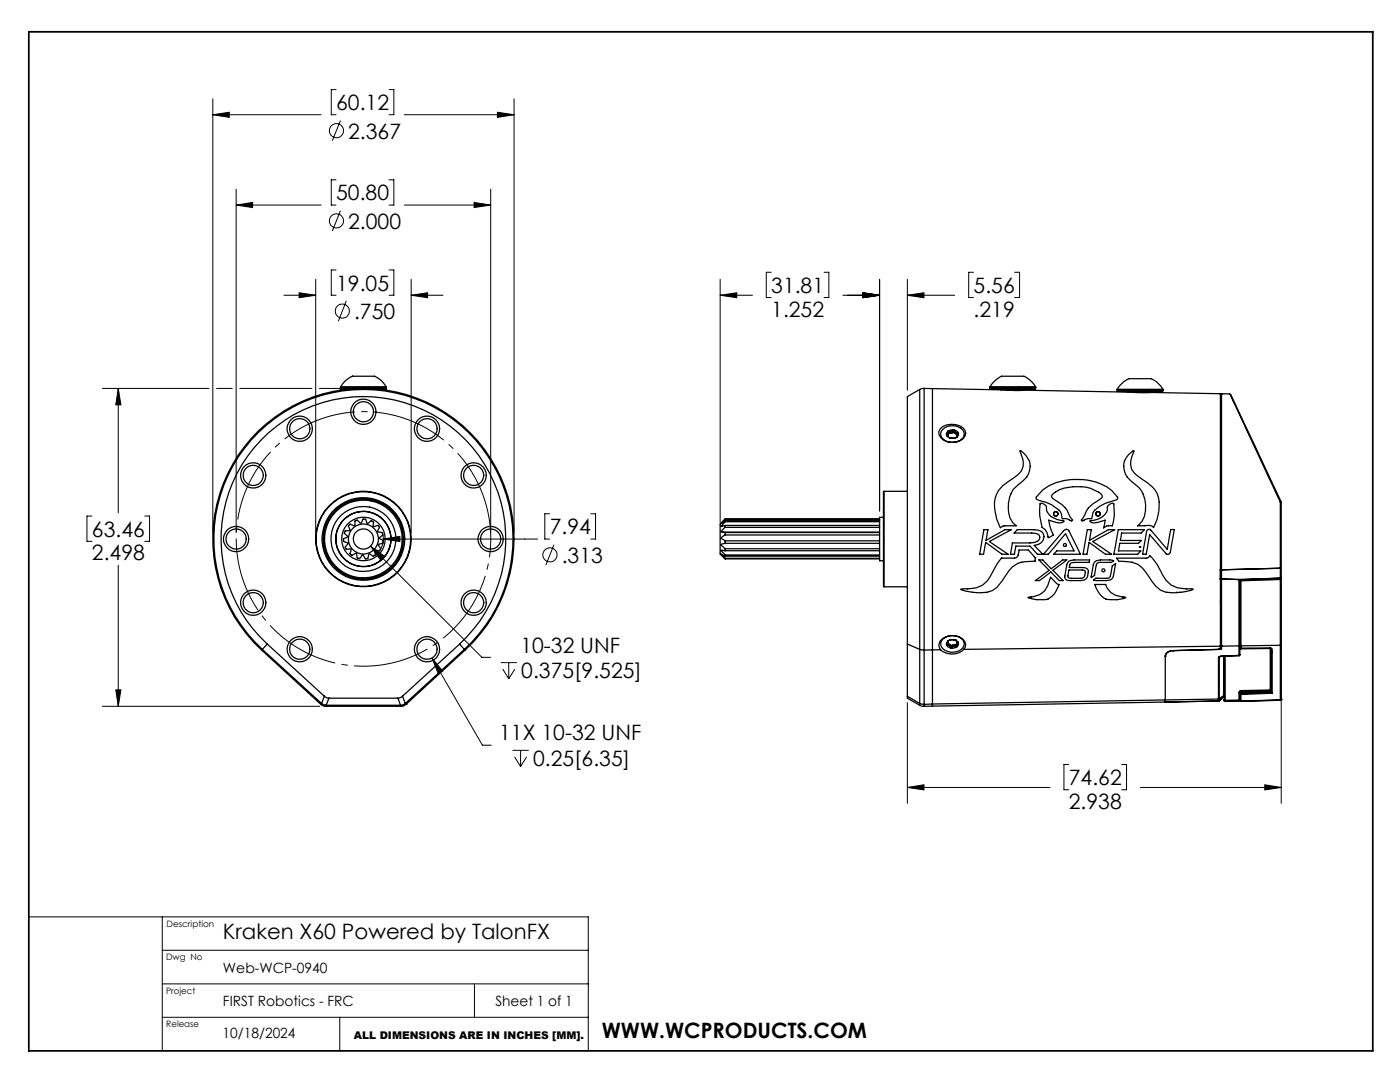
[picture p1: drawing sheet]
<svg xmlns="http://www.w3.org/2000/svg" width="279mm" height="216mm" viewBox="0 0 279 216" stroke-linecap="round" stroke-linejoin="round" font-family="sans-serif">
<g fill="none" stroke="#000" stroke-width=".25">
<path d="M67.9 77.3h9.2M67.9 77.8h.5M67.9 77.3l.1 .2M67.9 77.8v.1M68 77.2l-.1 .1M68 77.2a4.2 4.2 0 0 1 2.6-2.1h3.1a3.2 3.2 0 0 1 3.2 1.8l.2 .3M68 77.5l1.6 .1M68 77.7l-.1 .1M68 77.2h9.1M68 77.5h2.9M68 77.7h1.1M68 77.6v.1"/>
<path d="M74.1 77.5h2.9M76 77.7h1.1M76.7 77.8h.4M77 77.5v.1h-1.5M77 77.6l.1 .1M77.1 77.2v.1M77.1 77.7v.1M77.1 77.3l-.1 .2M77.1 77.8v.1M183.6 77.7l-2.5 1.4v49.4M183.6 77.7v51.9M184.4 77.5l-.8 .2"/>
<path d="M184.4 77.5v52.2M184.4 77.5h1.7M186.1 77.5l39.1 .7M186.1 77.5v63M197.6 77.2v.1M197.6 77.2a4.2 4.2 0 0 1 2.6-2.1h3.1a2.98 2.98 0 0 1 2.9 1.5l.5 .6M197.6 77.2h9.1M197.6 77.3h9.1M197.6 77.3v.2M197.6 77.5l.1 .1h8.9l.1-.1M197.6 77.5h9.1M199.6 77.6l.2 .2"/>
<path d="M204.6 77.6l-.2 .2M206.7 77.2v.1M206.7 77.3v.2M223 77.7v.1M223 77.7a4.1 4.1 0 0 1 2.5-2.1h3a3.1 3.1 0 0 1 3.1 1.4l.5 .7M223 77.7h9.1M223 77.8h9.1M223 77.8v.2M223 78l.1 .1h8.9l.1-.1M223 78h9.1M225 78.1l.1 .1M225.2 78.2l4.6 .1"/>
<path d="M229.8 78.3l13.8 .3v50.3M230 78.1l-.2 .2M232.1 77.7v.1M232.1 77.8v.2M243.8 78.6l-.2 .2M243.8 78.6h.1M243.8 78.6v35.1M243.8 78.6h1.6M245.5 78.6l10 21.6M245.6 78.7l10.1 21.5M176.4 98v19.1M176.4 98a7.8 7.8 0 0 0-.1 3.1v15.9l.1 .1"/>
<path d="M176.4 98h4.7M187.6 85.5a3.5 3.5 0 0 1 5 .4 1.53 1.53 0 0 1-.9 2 3.1 3.1 0 0 1-4.3-1.2v-.6zM188.1 85.7a2.8 2.8 0 0 1 4.2 .4 1.6 1.6 0 0 1-1.4 2.1 2.6 2.6 0 0 1-3.2-1.3l.2-.9zM188.9 86.9l.4 .4 .5 .2M188.9 86.9l.6 .4M189 86.7l-.1 .2M189 86.7v.3M189.2 86a.71 .71 0 0 0-.3 .9M189.2 86.6l-.1 .4M189.2 86l-.1 .2 .1 .3a.15 .15 0 0 1 0 .2 .15 .15 0 0 1-.2 0M189.2 86h.3M189.5 87.3l.3 .2"/>
<path d="M189.5 87.3h.1M189.5 86.4l-.1-.1-.2 .1M189.5 86v.4M189.5 86.4h.1M189.6 86.4l-.4 .2M190 86.3l-.4 .1M190 86.3l.6 .1M190.1 85.9l-.1 .1a.25 .25 0 0 1-.2 .2 .25 .25 0 0 1-.3-.2M190.1 86.3l.1-.2 .4 .2M190.1 85.9v.4M190.1 86.3h-.1M190.4 85.8l.5 .2 .3 .4"/>
<path d="M190.4 85.8h-.6l-.6 .2M190.4 85.8l.2 .2 .1 .4 .3-.1M190.4 85.8l-.3 .1M190.6 86.4l.3 .3M190.6 86.1v.3M190.9 87.2l-.5 .3h-.6M190.9 87.2l-.6 .3h-.5M190.9 86.7v.5M190.9 86.7h.1M191 86.7l.1 .1M191 87v.2M191 87.1l-.1 .1"/>
<path d="M191 86.6h.2M191 86.3l.2 .1M191 86.3v.3M191 87.1h.1M191 86.6v.1M191.2 86.4a.65 .65 0 0 1-.3 .8M191.2 86.4l-.2 .7M203.6 89.9h.1a3.6 3.6 0 0 1 .4 6.1 5.9 5.9 0 0 0-2 8.3l.7 .6h-2.4l-.8 .4a7.6 7.6 0 0 1-.3-7.4 19.2 19.2 0 0 1 3.9-3.2 3.7 3.7 0 0 0 .4-4.7zM208.1 97.8a12.5 12.5 0 0 1 10.6-1.6 6.5 6.5 0 0 1 4.4 3.2l-.2 .3a8.2 8.2 0 0 0-4.8 2.6l-.3 1.2a2.3 2.3 0 0 0-1.7 .4l-.3-.1a3.1 3.1 0 0 0 1-1.8 8.3 8.3 0 0 1 3.1-2.6l.1-.3a1.07 1.07 0 0 0-.7-.9 9.3 9.3 0 0 0-7-.8 4.3 4.3 0 0 0-2.4 1.6l.1 .4 .5 .3a5.4 5.4 0 0 1 3.1 3.5l.4 .6-.2 .2-.3-.2a1.63 1.63 0 0 0-1.4-.3l-.5-1.4a7 7 0 0 0-4.1-2.2l-.7-.3v-.3zM225.2 90.7l1-.8 .1 .2a4.8 4.8 0 0 0-.5 3.6 9.4 9.4 0 0 0 3.2 2.6 5.1 5.1 0 0 1 2.3 5.7l-.4 1.6-.7 1.7a1.88 1.88 0 0 0-1.8-.4h-1.4a4.8 4.8 0 0 0 1.5-5.2 5.1 5.1 0 0 0-2.6-3.5 3.6 3.6 0 0 1-.7-5.5zM69.8 104.6l.9 .3 .1-.1v-.8l.5-.2 .5 .5 .2 .1 .5-.8h.3l.4 .8h.4l.5-.5 .4 .2 .1 1 .8-.3 .2 .2 .1 .2-.3 .8 .9 .3 .1 .4-.7 .7 .8 .6-.1 .4-.8 .3v.2l.4 .6-.2 .4-.8-.2-.2 .2v.9l-.3 .2-.8-.4-.3 .8-.5 .1-.4-.7h-.2l-.5 .6h-.3l-.2-.1-.2-.8-.9 .3-.4-.3 .3-.7-.1-.2h-.9l-.2-.5 .5-.6v-.2l-.8-.3-.1-.5 .8-.4v-.2l-.6-.5 .2-.5h.9v-.2l-.3-.7zM144.3 106.2h31.2"/>
<path d="M144.7 106.8l-.7 .4v.3l.7 .4M144.7 110.7v.3M144.7 111l-.7-.4 .7 .8M144.7 111.4v.1M144.7 103.6l-1 1v5.2a.87 .87 0 0 0 .4 1.1l.6 .6M144.7 103.6h.1M144.7 103.6l-.7 .8 .7-.5M144.7 103.9v.2M144.7 104.1l-.7 1 .7-.3M144.7 104.8v.4M144.7 105.2l-.7 .8v.2l.7 .1M144.7 106.3v.5"/>
<path d="M144.7 107.9v.5M144.7 108.4l-.7 .2v.3l.7 .6M144.7 109.5v.4M144.7 109.9l-.7-.1 .7 .9M144.7 103.6h30.8M144.7 109.9h30.8M144.7 108.4h30.8M144.7 107.9h30.8M144.7 106.8h30.8M144.7 109.5h30.8M144.7 106.3h30.8M144.7 105.2h30.8"/>
<path d="M144.7 110.7h30.8M144.7 104.8h30.8M144.7 104.1h30.8M144.7 111h30.8M144.7 111.4h30.8M144.7 103.9h30.8M144.7 111.5h30.8M176.3 103.2h-.8v8.7h.8M176.4 117.1h4.7M191.7 117.5h.1a10 10 0 0 0 4.3-.7 8.7 8.7 0 0 0 2.4-3.5l1.3-1.9h2.7a.93 .93 0 0 0 .8-1.2l.1-.5h1.8l1.5 1.6-.1 .7h-1.4a4.6 4.6 0 0 0-4.5 2.9l-.8 1.2a5.2 5.2 0 0 1-5.8 2.1l-1.3-.2zM196.4 105.7h.8l-.4 2.1 3.8-2.1h1.2l-4.4 2.4 3.8 2.5h-1.2l-3.3-2.4-.4 2.4h-.8zM203 105.7h3.3a1.61 1.61 0 0 1 2.1 1.4 1.81 1.81 0 0 1-2 1.7l1.7 1.8h-1.1l-1.4-1.6h-2.9l-.2 1.6h-.9l.4-2.3h3.6a1.55 1.55 0 0 0 1.9-1.1l-.1-.3a1.35 1.35 0 0 0-1.5-.5h-3.5z"/>
<path d="M205.2 119.2h.1a4.4 4.4 0 0 0 4.4-4l1.2 1.2 .5 .2a4.3 4.3 0 0 1-2.4 3 6.2 6.2 0 0 1-3.8-.4zM207.3 111.7h.8l1.7 1.8 2.3-1.8h.8l-2.8 2.1 2.1 2.1h-.8l-1.7-1.8-2.3 1.8h-.8l2.8-2.1zM207.6 100.5a1.03 1.03 0 0 1 1.2 1.1 3.1 3.1 0 0 0 2.8 2.2l.7 .2v.1a1.61 1.61 0 0 1-1.9 0l-1.1-.3 .2 1 .7 2-.7 .4h-.4a2 2 0 0 0-1.1-2 9.3 9.3 0 0 1-.4-4.7zM210.3 102.5a.44 .44 0 0 1 .4-.4 .44 .44 0 0 1 .4 .4M210.3 102.5a.44 .44 0 0 0 .4 .5 .44 .44 0 0 0 .4-.5M212.3 105.9l.5-.3 .5 .3 2.3 4.7h-5.3l.6-.7h3.4l-1.6-3.4-3.5 4.1h-1zM213.3 112l1-.3h3.2l-.2 .5-3.5 .1-.3 .3-.1 .6h2.7a.97 .97 0 0 1 1.1 .6v.2a1.97 1.97 0 0 1-.8 1.7 7.1 7.1 0 0 1-3.6 0l-.3-.6 .4-2.5zM213.3 113.7l3 .1 .2 .1 .1 .3-.2 .9-.7 .3-2.4-.1-.2-.4zM217 105.7h.8l-.4 2.1 3.8-2.1h1.3l-4.4 2.4 3.7 2.5h-1.2l-3.3-2.4-.4 2.4h-.8zM217.5 104a3.7 3.7 0 0 0 3.5-2.3 1.01 1.01 0 0 1 1.2-1.2 9.2 9.2 0 0 1-.2 4.4h-1l-.8 .4 .4-1.5-2.4 .6zM218.2 115.7l.5-.3 2.6-.1a1.15 1.15 0 0 0 .5-1.1l.2-1.3 .6-.5-.1 1.1a2.58 2.58 0 0 1-1 2.2l-.7 .2zM218.5 116.6h2.2a3.7 3.7 0 0 0 3.5 2.5l.5 .1a6.1 6.1 0 0 1-4.4 .1 5.4 5.4 0 0 1-1.8-2.7z"/>
<path d="M218.5 112a5.5 5.5 0 0 1 3.3-.2l.4 .1-.4 .4-2.4-.1-.4 .2-.6 2.4-.6 .5 .4-2.7zM218.7 102.5a.44 .44 0 0 1 .4-.4 .44 .44 0 0 1 .5 .4M218.7 102.5a.44 .44 0 0 0 .4 .5 .44 .44 0 0 0 .5-.5M222.8 111.4h6.1l.6-.5a11.3 11.3 0 0 1 2.6 4 4.9 4.9 0 0 0 5.5 2.6l.5 .1a11.3 11.3 0 0 1-5.5 .5 5.8 5.8 0 0 1-3.3-3 5.3 5.3 0 0 0-4.7-3.1h-1.4zM223.2 105.7h5.2l-.6 .7h-4l-.2 1.4h4.2l-.6 .6h-3.7l-.3 1.5h4.5l-.7 .7h-4.7zM227.5 109.1h.1M229 105.7l.4-.1 .3 .2 3.2 3.8 .7-3.9h.8l-.8 4.4a.52 .52 0 0 1-.9 .4l-3.3-3.8-.7 3.9h-.7l.8-4.6zM234.8 118.1l.1 .2M235.3 118.1v.1M243.5 115.5h.1M243.5 113.7h.1M243.6 113.7h.2"/>
<path d="M243.6 115.5h.2M243.6 119.9l.1 .6M243.6 113.7v1.8M243.6 118.1v.1M243.8 113.7h.1M243.8 115.5v13.4M243.8 115.5h.1M243.8 115.5l3.5 .1M243.8 113.7v1.8M247.3 115.6v13.3M247.3 115.6h.1M247.3 115.6h.3"/>
<path d="M247.4 118.2h.1M247.4 115.6v13.1M247.4 115.9h.2M247.4 115.9v12.8M247.4 115.6h.1M247.6 115.6v.3M247.6 115.6l-.2 .3M247.6 115.9v13M251.6 115.5h.1M255.5 115.4v.2M255.5 115.4l.2 .2M255.5 115.4l-7.9 .2"/>
<path d="M255.5 113.4h.2M255.5 100.2v13.2M255.5 100.2h.2M255.5 113.4l-11.7 .3M255.5 115.6l-7.9 .3M255.5 115.6v13.2M255.5 113.4v2M255.5 115.4l-8.1 .2M255.5 115.4h.1M255.6 113.4h.1M255.7 100.2v13.2M255.7 100.2h.1"/>
<path d="M255.7 115.2l-.2 .2M255.7 115.6h-.2M255.7 115.6v13M255.7 115.2v.1M255.7 113.4v1.8M52.2 129.7a30.1 30.1 0 0 1-1.3-43.1 30.1 30.1 0 0 1 43.2 0 30.1 30.1 0 0 1-1.3 43.1M52.2 129.7l11.8 10.8M52.4 129.6a29.8 29.8 0 0 1-1.3-42.8 29.8 29.8 0 0 1 42.8 0 29.8 29.8 0 0 1-1.2 42.8M52.4 129.6l-.2 .1M52.4 129.6l11.8 10.8M53.3 128.5a28.4 28.4 0 0 1-1.2-40.7 28.4 28.4 0 0 1 40.8 0 28.4 28.4 0 0 1-1.2 40.7M53.3 128.5l11.4 10.4"/>
<path d="M53.3 128.5l-.9 1.1M64.7 138.9l.6 .4h.4M64.7 138.9l-.5 1.5M65.7 139.3h13.7M65.7 139.3l-.6 1.4M79.4 139.3l.5 1.4M80.3 138.9l-.9 .4M80.3 138.9l.6 1.5M91.7 128.5l-11.4 10.4M91.7 128.5l1 1.1M92.7 129.6l.1 .1M92.7 129.6l-11.8 10.8"/>
<path d="M92.8 129.7l-11.8 10.8M181.1 138.9v.4l2.5 1.4M181.1 128.5l2.5 1.1M181.1 138.9l2.5 1.5M181.1 128.5v10.4M183.6 129.6l.8 .1M183.6 129.6v10.8M184.4 129.7v10.8M187.7 129.6l-3.3 .1M188.1 127.6a2.8 2.8 0 0 1 4.2 .4 1.58 1.58 0 0 1-1.4 2 2.6 2.6 0 0 1-3.2-1.3l.2-.8zM188.9 128.7l.2 .3 .7 .3M188.9 128.7l.3 .1"/>
<path d="M188.9 128.4l.3 .1M189.1 128.3l.1 .1M189.1 128l.1 .1-.3 .6M189.1 128h.1M189.2 128.8a.26 .26 0 0 1 .3 0 .26 .26 0 0 1 0 .4l.3 .1M189.2 128.5v.3M189.2 128.4l.3 .3M189.2 128.4v.1M189.2 127.9a.69 .69 0 0 0-.3 .8M189.2 127.9l-.1 .1M189.2 127.9v.2M189.5 128.7l.6 .1"/>
<path d="M189.5 128.8l.3 .2 .3-.1M189.5 128.7v.3M190.1 129.2l-.3 .1M190.1 128.9v.3M190.1 128.8v.1M190.4 127.7l.6 .3 .2 .3M190.4 127.7l-.5-.1-.7 .3M190.4 127.7h.2M190.6 128.7l-.5 .1M190.6 128.7v.1M190.6 129.1h.3M190.6 129.1v-.1a.27 .27 0 0 0-.3-.1 .27 .27 0 0 0-.2 .3"/>
<path d="M190.6 128.8v.3M190.6 127.7l.6 .6M190.6 127.7h.1M190.9 129.1l-.6 .2h-.5M190.9 128.5l-.3 .2M190.9 128v.5M191 128.4l-.1 .1M191 128.7l-.4 .1M191.1 128.1l-.1 .1v.3M191.2 128.4h-.2l.1 .5-.2 .2M191.2 128.1v.3M191.2 128.3a.69 .69 0 0 1-.3 .8"/>
<path d="M191.2 128.3v.1M192.3 129.6a1.48 1.48 0 0 0-.8-2.5 3.2 3.2 0 0 0-3.9 .9l-.2 .7 .3 .9M192.3 129.6a3.4 3.4 0 0 1-4.6 0M232.6 130.9h.1M232.6 130.9v9.2M234.1 129.8a1.39 1.39 0 0 0-1.5 1.1M234.1 129.8a1.34 1.34 0 0 0-1.5 1.1M234.1 129.8h.1M243.2 139.5v.4M243.2 139.9h.1M243.2 139.5l-57.1 1M243.2 131.2v8.3"/>
<path d="M243.2 139.9l-10.6 .2M243.3 131.2h-.1M243.3 139.4l-.1 .1M243.3 139.4v.4M243.3 139.8l-.1 .1M243.3 131.2v8.2M243.4 131.1l-.1 .1M243.5 129.4h.1M243.5 131l-.2 .2M243.6 128.8l.2 .1M243.6 129.4l.2 .2M243.6 128.9l-51.3 .7"/>
<path d="M243.6 129.3l-.4 .3M243.6 128.9v.5M243.6 120.6v.1M243.7 131l-.3 .1M243.7 130.9l-.5 .3M243.7 130.9v.1M243.8 128.9h.1M243.8 129.6l-9.7 .2M243.8 128.9v.7M244.2 138.8l.1-.1-.1 .2M244.2 138.8v.1M244.2 138.9h.1"/>
<path d="M244.2 138.9l-.9 .9M244.2 138.8l-.9 .6M244.2 131v7.8M244.3 138.9h-.1M244.3 131h.1M244.3 131v8.7M244.3 139.7h.2M244.3 139.7l.2 .2M244.3 139.7h.1M244.5 139.9h.1M244.5 139.7v.2M244.5 131v8.7"/>
<path d="M247.3 130.8h.1M247.3 138.2h.1M247.3 139.7v.2M247.3 139.7h.1M247.3 128.9h-3.5M247.3 130.8l-3.6 .1M247.3 128.9v1.9M247.3 138.2v1.5M247.3 130.8l-3.6 .2M247.3 139.9h-2.8M247.3 139.7h-2.8M247.4 130.6l-.1 .2"/>
<path d="M247.4 129.3l.2 .2M247.4 128.7l-.1 .2M247.4 128.7l.2 .2M247.4 129.2l.2 .1M247.4 128.7h.1M247.4 138.2h.2M247.4 139.7l.2 .1M247.4 139.7l.2 .2M247.4 139.7h.1M247.4 128.7v1.9M247.4 138.2v1.5M247.6 138v.2"/>
<path d="M247.6 138.4v.2M247.6 138.4h-.2l.2 .2M247.6 138l-.2 .2M247.6 139.8v.1M247.6 139.9h.1M247.6 139.9h-.3M247.6 137.8l-.2 .1-.1 .3M247.6 129.3v.2M247.6 137.8v.2M247.6 128.9v.4M247.6 138.2v.2M247.6 138.6v1.2"/>
<path d="M253.5 129.4l.2 .6M253.5 129.3l.4 .1v.7M253.5 129.3v.1M253.5 138v.1M253.5 137.9v.1M253.5 137.7h.2l-.2 .2M253.5 137.7v.2M253.5 129.4l-5.9 .1M253.5 129.3h-5.9M253.5 137.9l-5.9 .1M253.5 137.7l-5.9 .1M253.5 129.4v8.3"/>
<path d="M253.5 138.1l.1 .1M253.5 138.1l-5.9 .1M253.6 138.2l.3 .1M253.6 138.2l-6 .2M253.7 138l.1 .1M253.7 137.9v.1M253.7 137.9l-.2 .1M253.7 138l-.2 .1M253.8 138.1l.1 .2M253.8 138.1l-.2 .1M253.9 130.1l-.2-.1v7.9M253.9 138.3l-6.3 .3"/>
<path d="M253.9 130.1v8.2M255.5 139.7h.1M255.5 128.8l-7.9 .1M255.5 128.8v10.9M255.5 139.7l-7.9 .2M255.7 128.6l-.2 .2M255.7 139.6l-.2 .1M255.7 139.6h.1M255.7 128.6v11M64 140.5l.7 .4h.4M64 140.5h.1M64.2 140.4l.9 .3"/>
<path d="M64.2 140.4l-.2 .1M65.1 140.9h.1M65.1 140.7v.2M65.1 140.9h14.8M65.1 140.7h14.8M79.9 140.9h.1M79.9 140.7v.2M80.9 140.4l-1 .3M80.9 140.4l.1 .1M81 140.5l-.6 .4h-.5M81 140.5h.1M183.6 140.4l.8 .1"/>
<path d="M183.6 140.7l.8 .2M183.6 140.4v.3M184.4 140.5v.4M186.1 140.5v.4M186.1 140.5h-1.7M186.1 140.9h-1.7M203.8 140.6h.1M232.6 140.1h.1M232.6 140.1l-46.5 .8"/>
<circle cx="50.5" cy="94.9" r="2.53"/>
<circle cx="50.5" cy="94.9" r="2.02"/>
<circle cx="59.8" cy="85.6" r="2.53"/>
<circle cx="59.8" cy="85.6" r="2.02"/>
<circle cx="72.5" cy="82.2" r="2.53"/>
<circle cx="72.5" cy="82.1" r="2.01"/>
<circle cx="85.2" cy="85.6" r="2.53"/>
<circle cx="85.2" cy="85.6" r="2.02"/>
<circle cx="94.5" cy="94.9" r="2.53"/>
<circle cx="94.5" cy="94.9" r="2.02"/>
<circle cx="47.1" cy="107.6" r="2.53"/>
<circle cx="47.1" cy="107.5" r="2.01"/>
<circle cx="72.5" cy="107.5" r="7.7"/>
<circle cx="72.5" cy="107.6" r="9.4"/>
<circle cx="72.5" cy="107.6" r="5.5"/>
<circle cx="72.5" cy="107.5" r="8"/>
<circle cx="72.5" cy="107.6" r="3"/>
<circle cx="72.5" cy="107.6" r="8.3"/>
<circle cx="72.5" cy="107.6" r="4.3"/>
<circle cx="72.5" cy="107.5" r="2.01"/>
<circle cx="72.5" cy="107.5" r="9.5"/>
<circle cx="72.5" cy="107.5" r="5.5"/>
<circle cx="72.5" cy="107.5" r="6.5"/>
<circle cx="97.9" cy="107.6" r="2.53"/>
<circle cx="97.9" cy="107.5" r="2.01"/>
<circle cx="212.5" cy="108.8" r=".29"/>
<circle cx="220.2" cy="113.8" r=".3"/>
<circle cx="50.5" cy="120.3" r="2.53"/>
<circle cx="50.5" cy="120.3" r="2.02"/>
<circle cx="59.8" cy="129.6" r="2.51"/>
<circle cx="59.8" cy="129.5" r="2.02"/>
<circle cx="85.2" cy="129.6" r="2.51"/>
<circle cx="85.2" cy="129.5" r="2.02"/>
<circle cx="94.5" cy="120.3" r="2.53"/>
<circle cx="94.5" cy="120.3" r="2.02"/>
</g>
<g fill="none" stroke="#000" stroke-width=".2">
<path d="M42.5 19.7v86.6M67.1 17.9h-1v5h1M77.6 17.9h1v5h-1M102.6 19.7v86.6M42.5 22.9l3.3-.5v1zM42.5 22.9h21.6M47.1 37.7v68.6M67.1 35.9h-1v5h1M67.9 24.1l-1.6 4M77.6 35.9h1v5h-1M80.7 22.9h21.9M97.9 37.7v68.6"/>
<path d="M99.3 22.4l3.3 .5-3.3 .5zM47.1 40.9l3.3-.5v1zM47.1 40.9h17M56.7 58.9h6.3M59.7 58.4l3.3 .5-3.3 .5zM63 55.7v50.6M67.1 53.9h-1v5h1M67.9 42.1l-1.6 4M77.6 53.9h1v5h-1M80.7 40.9h17.2M82.1 58.9l3.2-.5v1zM82.1 58.9h6.3"/>
<path d="M82.1 55.7v50.6M94.6 40.4l3.3 .5-3.3 .5zM143.7 58.9l3.3-.5v1zM143.7 58.9h6.5M143.7 55.7v48.5M153.9 54.3h-1v5.1h1M164.5 54.3h.9v5.1h-.9M168.2 58.9h7.3M172.2 58.4l3.3 .5-3.3 .5zM175.5 55.7v46.3M181.1 58.9l3.3-.5v1zM181.1 58.9h9.4"/>
<path d="M181.1 55.7v22.2M194.3 54.3h-1v5.1h1M202.5 54.3h1v5.1h-1M20.4 77.5h21.3M23.6 77.5l.5 3.3h-1zM23.6 77.5v24.8M43.2 77.5h3.2M47.9 77.5h14.3M63.7 77.5h7.6M69.1 60l-1.6 4.1M18.3 103h-.9v5h.9M23.6 112.8v28.1"/>
<path d="M28.9 103h.9v5h-.9M73.9 109l2.8 1.9-.8 .8zM73.9 109l22.3 22.2h1.7M76.3 106.3a4.1 4.1 0 0 1-.7 3.7M76.5 107.6l3.3-.6v1.1zM76.5 107.6h30.8M109.7 102.5h-1v5.1h1M110.6 108.7l-1.7 4M117.9 102.5h1v5.1h-1M255.7 116.5v43.8M23.1 137.7h1l-.5 3.2zM86.2 131.3l2.1 2.6-.8 .5z"/>
<path d="M86.2 131.3l10.1 17.4h1.7M99.9 132.2h3.3M100.3 133.5l1.2 1.9M101.5 132.2v3.2M102.8 133.5l-1.3 1.9M20.4 140.9h43.4M102.3 149.7h3.2M102.7 151l1.2 2M103.9 149.7v3.3M105.1 151l-1.2 2M181.1 157.1l3.3-.5v1zM181.1 140.2v20.1"/>
<path d="M181.1 157.1h28.4M213.3 152.5h-1v5.1h1M223.9 152.5h.9v5.1h-.9M227.6 157.1h28.1M252.4 156.6l3.3 .5-3.3 .5zM5.8 183h111.6v26.7M32.4 196.3h85M32.4 189.6h85M32.4 183v26.7M94.7 196.3v6.7M32.4 203h85M67.8 203v6.7"/>
<circle cx="67.1" cy="26.1" r="1.4"/>
<circle cx="67.1" cy="44.1" r="1.4"/>
<circle cx="68.3" cy="62.1" r="1.42"/>
<circle cx="109.8" cy="110.7" r="1.41"/>
</g>
<path d="M96.8 100.1a25.4 25.4 0 0 0-42.5-10.2 25.4 25.4 0 0 0 11.6 42.2 25.4 25.4 0 0 0 31.3-30.6l-.4-1.4" fill="none" stroke="#000" stroke-width=".2" stroke-dasharray="15.2 1.3 1.3 1.3" stroke-dashoffset="4" stroke-linecap="butt"/>
<path d="M5.8 6.3h268.2v203.4h-268.2z" fill="none" stroke="#000" stroke-width=".35"/>
<g fill="#000">
<path d="M47.1 40.9l3.3-.5v1zM94.6 40.4l3.3 .5-3.3 .5z"/>
<path d="M86.2 131.3l1.3 3.1 .8-.5zM73.9 109l2 2.7 .8-.8zM76.5 107.6l3.3 .5v-1.1zM23.1 137.7h1l-.5 3.2zM23.6 77.5l.5 3.3h-1zM42.5 22.9l3.3-.5v1zM99.3 22.4l3.3 .5-3.3 .5zM59.7 58.4l3.3 .5-3.3 .5zM82.1 58.9l3.2-.5v1zM181.1 157.1l3.3-.5v1zM252.4 156.6l3.3 .5-3.3 .5zM172.2 58.4l3.3 .5-3.3 .5zM143.7 58.9l3.3-.5v1zM181.1 58.9l3.3-.5v1zM172.2 58.4l3.3 .5-3.3 .5z"/>
</g>
<g font-size="4.2">
<text x="67.1" y="22">60.12</text>
<text x="69.5" y="27.7">2.367</text>
<text x="67.1" y="40">50.80</text>
<text x="69.5" y="45.7">2.000</text>
<text x="67.1" y="58">19.05</text>
<text x="153.9" y="58.4">31.81</text>
<text x="194.3" y="58.4">5.56</text>
<text x="70.7" y="63.7">.750</text>
<text x="153.9" y="63.2">1.252</text>
<text x="194.3" y="63.2">.219</text>
<text x="18.3" y="107.1">63.46</text>
<text x="109.7" y="106.6">7.94</text>
<text x="18.3" y="111.8">2.498</text>
<text x="112.1" y="112.3">.313</text>
<text x="103.9" y="130.2">10-32 UNF</text>
<text x="104" y="135.3">0.375[9.525]</text>
<text x="99.6" y="147.7">11X 10-32 UNF</text>
<text x="106.4" y="152.8">0.25[6.35]</text>
<text x="213.3" y="156.6">74.62</text>
<text x="213.3" y="161.4">2.938</text>
<text x="44.5" y="187.3">Kraken X60 Powered by TalonFX</text>
<text x="120.1" y="207.1">WWW.WCPRODUCTS.COM</text>
</g>
<g font-size="2.8">
<text x="44.5" y="194.1">Web-WCP-0940</text>
<text x="44.5" y="200.7">FIRST Robotics - FRC</text>
<text x="98.9" y="200.7">Sheet 1 of 1</text>
<text x="44.4" y="207.1">10/18/2024</text>
</g>
<text font-size="2.1" x="70.6" y="207.2">ALL DIMENSIONS ARE IN INCHES [MM].</text>
<g font-size="1.8">
<text x="33.2" y="185">Description</text>
<text x="33.2" y="191.5">Dwg No</text>
<text x="33.2" y="198.4">Project</text>
<text x="33.2" y="204.9">Release</text>
</g>
</svg>
